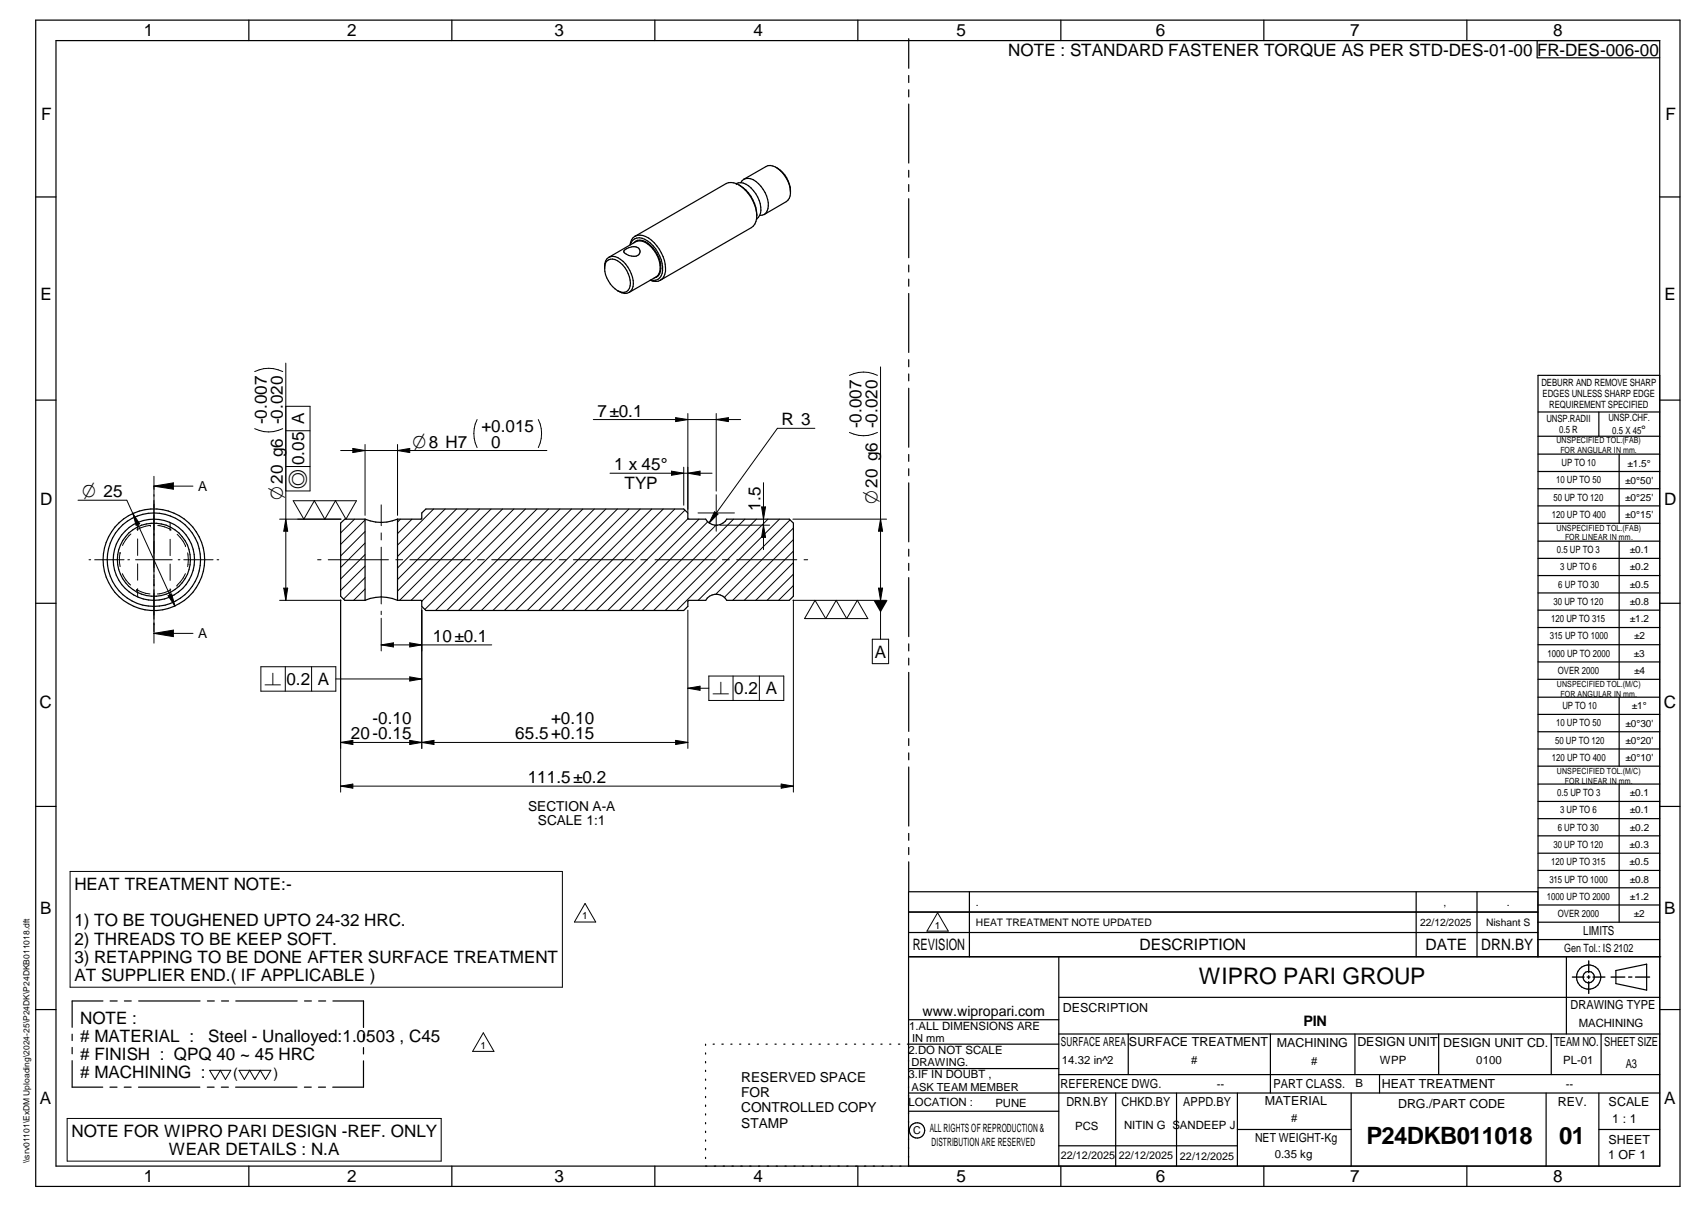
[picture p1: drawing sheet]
<svg xmlns="http://www.w3.org/2000/svg" width="420mm" height="297mm" viewBox="0 0 420 297" stroke-linecap="round" stroke-linejoin="round" font-family="sans-serif">
<g fill="none" stroke="#000" stroke-width=".3">
<path d="M8.8 5h405v287h-405zM13.8 10h395v277h-395zM61.3 5v5M111.3 5v5M161.3 5v5M211.3 5v5M223.8 9.5v7.3M223.8 18.6v1.7M261.3 5v5M311.3 5v5M361.3 5v5M378.6 10v4.2h30.2"/>
<path d="M223.8 22.1v1.7M223.8 25.6v14.5M8.8 48.5h5M156.1 59.8a2.49 2.49 0 0 1 3.5 .1 7.2 7.2 0 0 1 2.9 7.5l-.8 .8-.6 .2M156.4 58.2l22.4-13a4.1 4.1 0 0 1 4.7 1.6 8.9 8.9 0 0 1 2.7 7.7l-.3 .6-.8 .9-22.5 13M181.3 45.2h.1M181.9 45.5a8.7 8.7 0 0 1 4.5 7.7M182.4 45a6.6 6.6 0 0 1 4.8 5.1 4.4 4.4 0 0 1-.1 2.9M182.4 45l-1.1 .2M183.2 44.1l5.5-3.1a3.2 3.2 0 0 1 3.6 1.1 6.7 6.7 0 0 1 2.1 6.7l-.7 .8-5.5 3.2M183.2 44.1l-.8 .9M183.2 44.1a3.2 3.2 0 0 1 3.6 1.1 6.7 6.7 0 0 1 2.1 6.7l-.7 .9"/>
<path d="M186.3 53.8h.1M187.1 53l-.7 .8M188.2 52.8l-1.1 .2M191.2 41.2a6.9 6.9 0 0 1 3.5 6.1M223.8 41.9v1.7M223.8 45.4v1.7M223.8 48.9v14.5M408.8 48.5h5M148.9 66a2.33 2.33 0 0 1 2-2.9 6.4 6.4 0 0 1 4.9 5.1 3.2 3.2 0 0 1-.9 3.8M148.9 66a7.2 7.2 0 0 0 3.2 5.5M148.9 66a1.94 1.94 0 0 1 1-2 1.94 1.94 0 0 1 2.2 .2 6.7 6.7 0 0 1 3.1 6.2 1.84 1.84 0 0 1-1.2 1.5 1.84 1.84 0 0 1-1.9-.4M149.9 63.3l6.7-3.8a3.3 3.3 0 0 1 3.6 1.1 6.9 6.9 0 0 1 2.1 6.8l-.7 .8-6.7 3.8"/>
<path d="M152.1 71.5a2.54 2.54 0 0 0 2.8 .5M153.7 61.7a3 3 0 0 1 3.6-.6 1.24 1.24 0 0 1 .1 1.5 1.24 1.24 0 0 1-1.4 .5 2.67 2.67 0 0 1-2.4-1.2zM155.1 60.3a2.49 2.49 0 0 1 3.9-2.1 9.2 9.2 0 0 1 4.7 9.3l-.2 .6-.9 .9M155.2 60.2a2.31 2.31 0 0 1 3.6-1.3 8.7 8.7 0 0 1 4.3 8.3 2.18 2.18 0 0 1-2.9 1.7M162.6 69a2.76 2.76 0 0 1-2.5 0M223.8 65.2v1.7M223.8 68.7v1.7M223.8 72.2v14.5M8.8 98.5h5M223.8 88.5v1.8M223.8 92v1.7M223.8 95.5v14.6"/>
<path d="M408.8 92.4h-30v143.1M408.8 98.5h5M223.8 111.8v1.7M223.8 115.4v1.7M223.8 118.8v14.5M378.8 101.4h30M378.8 107.4h30M378.8 111.8h30M378.8 116h30M393.8 101.4v6M398.8 111.8v17M89.9 127.8h-5l-1 .9v18l1 1h5"/>
<path d="M89.9 127.8a10.4 10.4 0 0 0 8 0M89.9 127.8v19.9M97.9 127.8v19.9M97.9 127.8h5.8l.2-.3v-1.3l1-.9h63.5l1 .9v1.5l4.4 .1a2.97 2.97 0 0 0 5.2 0h15.4l1 .9v18l-1 1h-15.4a2.97 2.97 0 0 0-5.2 0l-4.4 .1v1.4l-1 1h-63.5l-1-1v-1.2l-.2-.3h-5.8M223.8 135.2v1.7M223.8 138.6v1.8M378.8 120.3h30M378.8 124.5h30M378.8 128.8h30M378.8 133.2h30M378.8 137.4h30M398.8 133.2v34"/>
<path d="M8.8 148.5h5M89.9 147.7a9.9 9.9 0 0 1 8 0M223.8 142.2v14.5M223.8 158.5v1.7M378.8 141.6h30M378.8 145.9h30M378.8 150.2h30M378.8 154.4h30M378.8 158.7h30M408.8 148.5h5M223.8 162v1.7M223.8 165.5v14.5"/>
<path d="M378.8 162.9h30M378.8 167.2h30M378.8 171.6h30M378.8 175.8h30M398.8 171.6v17M8.8 198.5h5M223.8 181.8v1.7M223.8 185.3v1.7M223.8 188.8v14.5M378.8 180.1h30M378.8 184.3h30M378.8 188.6h30"/>
<path d="M378.8 193h30M378.8 197.2h30M398.8 193v33.9M408.8 198.5h5M223.8 205.1v1.7M223.8 208.6v1.7M223.8 212.1v7.2M238.7 219.5v16M348.8 219.5v16M363.8 219.5v16M378.8 201.5h30M378.8 205.7h30"/>
<path d="M378.8 210h30M378.8 214.2h30M378.8 218.5h30M223.8 235.5h185.2M223.8 229.5h154.9M223.8 224.5h154.9M260.8 235.5v51.5M378.7 235.5v-16h-154.9v67.5M378.8 222.7h30M378.8 226.9h30M378.8 231.2h30M385.8 235.5v19"/>
<path d="M398 238.8l7.5-1.5v6.4l-7.5-1.6zM8.8 248.5h5M17.8 254.5v1.6M17.8 257.8v1.5M25.3 246.3h-7.5v6.5M27.1 246.3h1.8M30.6 246.3h1.7M34.2 246.3h15.1M51.1 246.3h1.7M54.6 246.3h1.7M58.1 246.3h15.1M75 246.3h1.7"/>
<path d="M78.5 246.3h1.7M82 246.3h7.5v6.6M89.5 254.6v1.5M89.5 257.8v1.6M173.8 257v.3M173.8 259.1v.3M175.6 257h.3M177.8 257h.3M180 257h.3M182.1 257h.3M184.4 257h.2M186.5 257h.3"/>
<path d="M188.7 257h.3M190.9 257h.3M193 257h.3M195.2 257h.3M197.4 257h.3M199.5 257h.3M201.7 257h.3M203.9 257h.3M206.1 257h.3M208.2 257h.4M210.4 257h.3M212.6 257h.3"/>
<path d="M214.7 257h.4M216.9 257h.3M219.1 257h.3M221.3 257h.3M223.8 251h37M260.8 257h-37.3M260.8 245.4h148M260.8 254.5h148M277.9 254.5v10M312.9 254.5v14.5M333.7 254.5v10M354.3 254.5v10"/>
<path d="M382 254.5v10M394.3 254.5v10M408.8 248.5h5M17.8 261v6.5h7.5M27.1 267.5h1.7M30.6 267.5h1.7M34.1 267.5h15.1M51 267.5h1.7M54.5 267.5h1.7M58 267.5h15.1M75 267.5h1.7M78.4 267.5h1.8"/>
<path d="M89.5 261.1v6.4h-7.6M173.8 261.2v.4M173.8 263.4v.3M173.8 265.6v.3M173.8 267.7v.3M173.8 269.8v.3M173.8 271.9v.4M173.8 274.1v.3M173.8 276.3v.3M173.8 278.4v.3M223.8 263h37M223.8 273.5h37"/>
<path d="M260.8 264.5h148M274.8 269v18M289.8 269v18M304.7 278h28.1M304.7 269v18M332.8 269v18M339.8 264.5v4.5M380.8 269v18M393.8 269v18M393.8 278h15M408.8 269h-185M61.3 287v5"/>
<path d="M111.3 287v5M161.3 287v5M173.8 280.5v.3M173.8 282.7v.3M173.8 284.8v.3M211.3 287v5M260.8 282h43.9M261.3 287v5M311.3 287v5M361.3 287v5"/>
<circle cx="37.9" cy="137.7" r="11.5"/>
<circle cx="37.9" cy="137.7" r="10"/>
<circle cx="37.9" cy="137.7" r="12.5"/>
<circle cx="37.9" cy="137.8" r="9"/>
<circle cx="391.3" cy="240.5" r="2.99"/>
<circle cx="391.3" cy="240.5" r="1.4"/>
<circle cx="225.9" cy="278.2" r="1.89"/>
</g>
<g fill="none" stroke="#000" stroke-width=".25">
<path d="M69.6 91.4a7.8 7.8 0 0 0-6.9 0M70.4 89.4v58.3M70.4 100h6v20.8h-6M216.1 92.4a7.8 7.8 0 0 0-6.9 0M216.9 90.3v67M37.9 117.2v41.1M37.9 119.6h9.6M37.9 119.6l4.8-.8v1.6zM69.6 105.5a7.8 7.8 0 0 1-6.9 0M70.4 114.8h6M70.4 106h6M83.9 110.9h50.8"/>
<path d="M86.9 110.4l3 .5-3 .5zM89.9 109.4v17.4M97.9 110.9l3-.5v1zM97.9 109.4v17.4M117.5 103.3a7.8 7.8 0 0 0 0 6.9M132.6 103.3a7.8 7.8 0 0 1 0 6.9M146.1 103.3h36.3M150.2 116.5h25.2M165.4 116l3 .5-3 .5zM166.4 102.8l3 .5-3 .5zM168.4 115v9.3M169.4 116.5l3-.5v1z"/>
<path d="M169.4 101.8v24.2M176.4 101.8v19.1M176.4 103.3l3-.5v1zM188 118.8v16.5M200.7 105.4h-9.2l-16.8 23.3M216.1 106.4a7.8 7.8 0 0 1-6.9 0M19.2 123.1h12l11.9 26M21.9 137.8h.4M23.3 137.8h7.3M29.6 136l-.2 1.2 .2 2.2M29.6 136h.1M31.5 137.8h.4"/>
<path d="M32.2 131.4a8.2 8.2 0 0 0-2 2.8M32.7 126.4l1.7 2.5-.9 .4zM33.4 137.8h9M33.9 128.6v2M33.9 132.6v4.1M33.9 138.8v4M37 129.3l-1.2 .2-2.1 .8M37 129.3h.1M38.9 129.3a7.2 7.2 0 0 1 3.3 1.1M41.9 128.6v2M41.9 132.7v4M41.9 138.8v4"/>
<path d="M43.6 131.5l1.5 1.7 .6 1.1M43.9 137.8h.4M45.2 137.8h7.3M45.7 134.3h.1M46.2 136.1l.2 1.7-.2 1.6M53.5 137.8h.4M68.9 127.8h15.1M70.4 127.8l.5 2.9h-1zM72.2 123.2h15.6l-2.6 4.6-2.6-4.6-2.6 4.6-2.6-4.6-2.6 4.6zM78.2 137.8h.9M80.8 137.8h14.9M87.3 127.8l-3.4 3.3"/>
<path d="M89.9 136.5l-6 6M89.9 128l-6 6M89.9 130.8l-6 6M89.9 133.6l-6 6.1M89.9 139.3l-6 6M93.9 124.2v5.2M93.9 131.1v1.8M93.9 134.7v13.9M97.5 137.8h1.7M98.6 127.8l-.7 .7M101 137.8h14.8M101.5 127.8l-3.6 3.5"/>
<path d="M106.8 125.3l-8.9 8.9M109.6 125.3l-11.7 11.6M112.4 125.3l-14.5 14.5M115.3 125.3l-17.4 17.3M117.6 137.8h1.7M118.1 125.3l-20.2 20.2M120.9 125.3l-22.5 22.4M121.1 137.8h14.8M123.8 125.3l-22.5 22.4M126.6 125.3l-22.7 22.7M129.4 125.3l-24.8 24.7M132.2 125.3l-24.9 24.9"/>
<path d="M135.1 125.3l-25 24.9M137.7 137.8h1.7M137.9 125.3l-25 24.9M140.7 125.3l-25 24.9M141.2 137.8h14.8M143.5 125.3l-24.9 24.9M146.4 125.3l-25 24.9M149.2 125.3l-25 24.9M152.1 125.3l-25.1 24.9M154.9 125.3l-25 24.9M157.7 125.3l-25 24.9M157.8 137.8h1.7"/>
<path d="M160.5 125.3l-25 24.9M161.3 137.8h14.8M163.4 125.3l-25 24.9M166.2 125.3l-25 24.9M168.7 125.6l-24.7 24.6M169.4 127.6l-22.6 22.6M171.9 126.2h9M172.2 127.8l-22.5 22.4M174.3 128.4l-21.8 21.8M176 125.9l.8 .6-2.1 2.2zM176.3 129.2l-21 21M176.4 121.8v8.9"/>
<path d="M177.3 129.2h12.3M177.9 137.8h1.7M180.7 127.8l-22.6 22.4M181.4 137.8h14.8M183.5 127.8l-22.5 22.4M186.3 127.8l-22.5 22.4M187.6 124.8h.9l-.5 3zM188 129.2l.5 3h-.9zM189.1 127.8l-22.4 22.4M192 127.8l-20.1 19.9M194.6 127.9l-18.3 18.4M195.3 127.8h23"/>
<path d="M195.4 138.5l-9.3 9.2M195.4 130l-17 17M195.4 132.8l-14.9 14.9M195.4 135.6l-12.1 12.1M198 137.8h.9M216.9 127.8l.5 2.9h-1zM30.1 141.2a7.5 7.5 0 0 0 2.1 2.8M33.6 145.1h.1M33.6 145.1l2.2 .9 1.1 .2M33.9 144.9v2M37.9 155.9l4.8-.8v1.6zM37.9 155.9h9.6"/>
<path d="M41.4 146.6l.9-.4 .8 2.9zM41.9 144.9v2M42.1 145.1a6.9 6.9 0 0 1-3.3 1.1M43.6 144.1h.1M45.7 141.2l-.6 1-1.5 1.9M68.9 147.7h15.1M69.9 144.7h1l-.5 3zM83.9 147.7v47.2M89.9 142.2l-5.3 5.2M89.9 144.9l-2.8 2.8M93.9 150.4v.9M93.9 152.1v8.1"/>
<path d="M93.9 158.7h27.2M93.9 158.7l3-.5v1zM100.9 158.2l3 .5-3 .5zM103.9 149.5v34.7M169.4 150.2v34M195.3 147.7h23M195.4 144.1l-3.6 3.6M195.4 147.7v47.2M195.4 141.3l-6.5 6.4M200.7 147.7l2.7 4.5 2.5-4.5 2.6 4.5 2.6-4.5 2.6 4.5h-15.5zM214.8 157.3h4.1v6h-4.1zM216.4 144.7h1l-.5 3z"/>
<path d="M64.3 164.1h18.4v6h-18.4zM70.3 164.1v6M76.7 164.1v6M82.7 167.1h21.2M100.9 166.6l3 .5-3 .5zM169.4 169.4l3-.5v1zM169.4 169.4h5.2M174.6 166.4h18.4v6h-18.4zM180.5 166.4v6M187 166.4v6M83.9 182.7l3-.5v1zM83.9 193.5h111.5"/>
<path d="M83.9 182.7h85.5M83.9 193.5l3-.5v1zM100.9 182.2v1l6-1v1zM166.4 182.2l3 .5-3 .5zM192.4 193l3 .5-3 .5zM17.3 214.5h121.2v28.5h-121.2zM144.1 222.3l2.6 4.6h-5.2zM230.9 224.6l2.6 4.6h-5.2zM119 254.2l2.7 4.5h-5.3zM16.5 275.3h92.2v10.5h-92.2zM51.6 263.4h5.2l-1.3 2.2-1.2-2.2-1.4 2.2zM58.9 263.4h7.8l-1.3 2.2-1.3-2.2-1.3 2.2-1.3-2.2-1.3 2.2z"/>
</g>
<path d="M391.3 236.5v2.9M387.3 240.5h2.8M390.9 240.5h.7M391.3 240.1v.7M391.3 241.6v2.9M392.3 240.5h3M396.8 240.5h3.4M401.1 240.5h.8M402.8 240.5h3.5" fill="none" stroke="#000" stroke-width=".34"/>
<g fill="#000">
<path d="M37.9 119.6l4.8-.8v1.6zM86.9 110.4l3 .5-3 .5zM97.9 110.9l3-.5v1zM165.4 116l3 .5-3 .5zM166.4 102.8l3 .5-3 .5zM169.4 116.5l3-.5v1zM176.4 103.3l3-.5v1zM32.7 126.4l1.7 2.5-.9 .4zM70.4 127.8l.5 2.9h-1zM176 125.9l.8 .6-2.1 2.2zM187.6 124.8h.9l-.5 3zM188 129.2l.5 3h-.9z"/>
<path d="M216.9 127.8l.5 2.9h-1zM41.4 146.6l.9-.4 .8 2.9zM37.9 155.9l4.8-.8v1.6zM69.9 144.7h1l-.5 3zM93.9 158.7l3-.5v1zM100.9 158.2l3 .5-3 .5zM216.4 144.7h1l-.5 3zM215.1 147.7h3.5l-1.7 3zM100.9 166.6l3 .5-3 .5zM169.4 169.4l3-.5v1zM83.9 193.5l3-.5v1zM83.9 182.7l3-.5v1z"/>
<path d="M100.9 182.2l3 .5-3 .5zM103.9 182.7l3-.5v1zM166.4 182.2l3 .5-3 .5zM192.4 193l3 .5-3 .5z"/>
</g>
<g font-size="5.9">
<text x="336.5" y="281.6">P24DKB011018</text>
<text x="384" y="281.6">01</text>
</g>
<text font-size="5.6" x="295.3" y="242.2">WIPRO PARI GROUP</text>
<g font-size="4.6">
<text x="101.6" y="110.2">O8 H7</text>
<text x="20.3" y="122.3">O 25</text>
<text x="69.6" y="123.1" transform="rotate(-90 69.6 123.1)">O20 g6</text>
<text x="74.9" y="120.3" transform="rotate(-90 74.9 120.3)">a</text>
<text x="216.1" y="124" transform="rotate(-90 216.1 124)">O20 g6</text>
<text x="65.2" y="168.6">n</text>
<text x="175.5" y="170.9">n</text>
</g>
<g font-size="4.2">
<text x="35.4" y="9">1</text>
<text x="85.5" y="8.9">2</text>
<text x="136.6" y="9">3</text>
<text x="185.6" y="9">4</text>
<text x="235.6" y="9">5</text>
<text x="284.6" y="8.8">6</text>
<text x="332.6" y="9">7</text>
<text x="382.6" y="9">8</text>
<text x="248.3" y="13.8">NOTE : STANDARD FASTENER TORQUE AS PER STD-DES-01-00 FR-DES-006-00</text>
<text x="10.1" y="29.6">F</text>
<text x="410.2" y="29.6">F</text>
<text x="9.9" y="73.9">E</text>
<text x="409.9" y="73.9">E</text>
<text x="65.7" y="104.4" transform="rotate(-90 65.7 104.4)">-0.007</text>
<text x="69.6" y="104.4" transform="rotate(-90 69.6 104.4)">-0.020</text>
<text x="118.6" y="106.2">+0.015</text>
<text x="147.1" y="102.5">7±0.1</text>
<text x="192.5" y="104.7">R 3</text>
<text x="212.2" y="105.4" transform="rotate(-90 212.2 105.4)">-0.007</text>
<text x="216.1" y="105.4" transform="rotate(-90 216.1 105.4)">-0.020</text>
<text x="121" y="110.2">0</text>
<text x="74.9" y="114.5" transform="rotate(-90 74.9 114.5)">0.05 A</text>
<text x="151.3" y="115.7">1 x 45°</text>
<text x="9.9" y="124.2">D</text>
<text x="153.8" y="120.2">TYP</text>
<text x="187.3" y="125.7" transform="rotate(-90 187.3 125.7)">1.5</text>
<text x="409.9" y="124.2">D</text>
<text x="106.6" y="157.9">10±0.1</text>
<text x="215.5" y="161.8">A</text>
<text x="70.6" y="168.6">0.2 A</text>
<text x="180.8" y="170.9">0.2 A</text>
<text x="9.7" y="174.3">C</text>
<text x="91.8" y="178.1">-0.10</text>
<text x="135.8" y="178.1">+0.10</text>
<text x="409.7" y="174.3">C</text>
<text x="86.4" y="181.9">20-0.15</text>
<text x="126.9" y="181.9">65.5+0.15</text>
<text x="130" y="192.7">111.5±0.2</text>
<text x="18.3" y="218.9">HEAT TREATMENT NOTE:-</text>
<text x="9.9" y="225">B</text>
<text x="18.3" y="228">1) TO BE TOUGHENED UPTO 24-32 HRC.</text>
<text x="409.8" y="225">B</text>
<text x="18.3" y="232.5">2) THREADS TO BE KEEP SOFT.</text>
<text x="18.3" y="237">3) RETAPPING TO BE DONE AFTER SURFACE TREATMENT</text>
<text x="18.3" y="241.5">AT SUPPLIER END.( IF APPLICABLE )</text>
<text x="19.8" y="251.9">NOTE :</text>
<text x="19.8" y="256.4"># MATERIAL :</text>
<text x="51.3" y="256.4">Steel - Unalloyed:1.0503 , C45</text>
<text x="19.8" y="260.9"># FINISH : QPQ 40 ~ 45 HRC</text>
<text x="19.8" y="265.4"># MACHINING :</text>
<text x="9.8" y="271.7">A</text>
<text x="409.8" y="271.7">A</text>
<text x="17.6" y="279.7">NOTE FOR WIPRO PARI DESIGN -REF. ONLY</text>
<text x="41.6" y="284.2">WEAR DETAILS : N.A</text>
<text x="35.4" y="291">1</text>
<text x="85.5" y="290.9">2</text>
<text x="136.6" y="291">3</text>
<text x="185.6" y="291">4</text>
<text x="235.6" y="291">5</text>
<text x="284.6" y="290.8">6</text>
<text x="332.6" y="291">7</text>
<text x="382.6" y="291">8</text>
</g>
<g font-size="3.9">
<text x="224.8" y="233.8">REVISION</text>
<text x="280.7" y="233.8">DESCRIPTION</text>
<text x="351.1" y="233.8">DATE</text>
<text x="364.8" y="233.8">DRN.BY</text>
</g>
<text font-size="3.6" x="321" y="252.6">PIN</text>
<g font-size="3.5">
<text x="227.2" y="250">www.wipropari.com</text>
<text x="57.4" y="265.3">(</text>
<text x="67.3" y="265.3">)</text>
</g>
<g font-size="3.4">
<text x="48.8" y="120.8">A</text>
<text x="48.8" y="157.1">A</text>
<text x="130.1" y="199.5">SECTION A-A</text>
<text x="132.5" y="203.1">SCALE 1:1</text>
<text x="182.6" y="266.2">RESERVED SPACE</text>
<text x="182.6" y="270">FOR</text>
<text x="182.6" y="273.7">CONTROLLED COPY</text>
<text x="182.6" y="277.5">STAMP</text>
</g>
<g font-size="3.1">
<text x="389.9" y="230.2">LIMITS</text>
<text x="261.8" y="249">DESCRIPTION</text>
<text x="386.8" y="248.4">DRAWING TYPE</text>
<text x="261.3" y="257.5">SURFACE AREA</text>
<text x="278" y="257.5">SURFACE TREATMENT</text>
<text x="314.5" y="257.6">MACHINING</text>
<text x="334.3" y="257.5">DESIGN UNIT</text>
<text x="355.4" y="257.6">DESIGN UNIT CD.</text>
<text x="382.8" y="257.3">TEAM NO.</text>
<text x="395.1" y="257.4">SHEET SIZE</text>
<text x="400.4" y="262.8">A3</text>
<text x="261.2" y="267.8">REFERENCE DWG.</text>
<text x="313.6" y="267.7">PART CLASS.</text>
<text x="340.3" y="267.7">HEAT TREATMENT</text>
<text x="262.6" y="272.2">DRN.BY</text>
<text x="276.2" y="272.1">CHKD.BY</text>
<text x="291.4" y="272.2">APPD.BY</text>
<text x="311.5" y="272">MATERIAL</text>
<text x="344.3" y="272.6">DRG./PART CODE</text>
<text x="383.7" y="272.2">REV.</text>
<text x="396.2" y="272.3">SCALE</text>
<text x="309.1" y="280.9">NET WEIGHT-Kg</text>
<text x="396.1" y="281.4">SHEET</text>
<text x="397.1" y="276.4">1 : 1</text>
<text x="396.1" y="285.3">1 OF 1</text>
</g>
<text font-size="3" x="404.2" y="106.8">°</text>
<g font-size="2.8">
<text x="385.2" y="234.4">Gen Tol.: IS 2102</text>
<text x="223.9" y="253.4">1.ALL DIMENSIONS ARE</text>
<text x="388.8" y="252.7">MACHINING</text>
<text x="223.8" y="259.3">2.DO NOT SCALE</text>
<text x="261.5" y="261.9">14.32 in^2</text>
<text x="293.4" y="261.9">#</text>
<text x="322.9" y="262">#</text>
<text x="339.8" y="262">WPP</text>
<text x="363.6" y="261.8">0100</text>
<text x="385" y="261.8">PL-01</text>
<text x="223.8" y="265.4">3.IF IN DOUBT ,</text>
<text x="299.7" y="267.7">--</text>
<text x="333.8" y="267.5">B</text>
<text x="385.6" y="267.6">--</text>
<text x="223.8" y="272.2">LOCATION :</text>
<text x="245.1" y="272.4">PUNE</text>
<text x="229" y="278.7">ALL RIGHTS OF REPRODUCTION &amp;</text>
<text x="264.8" y="278">PCS</text>
<text x="276.8" y="277.7">NITIN G SANDEEP J</text>
<text x="318" y="276">#</text>
<text x="229.4" y="282.1">DISTRIBUTION ARE RESERVED</text>
<text x="314" y="285">0.35 kg</text>
</g>
<g font-size="2.7">
<text x="224.7" y="256.4">IN mm</text>
<text x="224.5" y="262.4">DRAWING.</text>
<text x="224.5" y="268.4">ASK TEAM MEMBER</text>
<text x="224.9" y="279.2">C</text>
<text x="261.3" y="285.2">22/12/2025</text>
<text x="275.6" y="285.2">22/12/2025</text>
<text x="290.6" y="285.4">22/12/2025</text>
</g>
<g font-size="2.5">
<text x="379.6" y="95">DEBURR AND REMOVE SHARP</text>
<text x="379.9" y="97.7">EDGES UNLESS SHARP EDGE</text>
<text x="381.5" y="100.5">REQUIREMENT SPECIFIED</text>
<text x="380.9" y="103.8">UNSP.RADII</text>
<text x="384" y="106.6">0.5 R</text>
<text x="396.1" y="103.6">UNSP.CHF.</text>
<text x="397.1" y="106.8">0.5 X 45</text>
<text x="383.2" y="119">10 UP TO 50</text>
<text x="384.6" y="114.7">UP TO 10</text>
<text x="400.3" y="119">±0°50'</text>
<text x="400.8" y="114.8">±1.5°</text>
<text x="382.6" y="123.2">50 UP TO 120</text>
<text x="400.3" y="123.2">±0°25'</text>
<text x="382.2" y="127.4">120 UP TO 400</text>
<text x="400.3" y="127.4">±0°15'</text>
<text x="383.4" y="136.1">0.5 UP TO 3</text>
<text x="401.4" y="136.1">±0.1</text>
<text x="384.2" y="140.4">3 UP TO 6</text>
<text x="401.4" y="140.3">±0.2</text>
<text x="382.6" y="148.8">30 UP TO 120</text>
<text x="383.8" y="144.6">6 UP TO 30</text>
<text x="401.4" y="148.9">±0.8</text>
<text x="401.4" y="144.7">±0.5</text>
<text x="382" y="153.1">120 UP TO 315</text>
<text x="401.4" y="153.1">±1.2</text>
<text x="381.2" y="161.6">1000 UP TO 2000</text>
<text x="381.7" y="157.4">315 UP TO 1000</text>
<text x="402.4" y="161.6">±3</text>
<text x="402.5" y="157.4">±2</text>
<text x="383.7" y="165.9">OVER 2000</text>
<text x="402.5" y="165.9">±4</text>
<text x="383.2" y="178.8">10 UP TO 50</text>
<text x="384.8" y="174.5">UP TO 10</text>
<text x="400.3" y="178.8">±0°30'</text>
<text x="401.9" y="174.6">±1°</text>
<text x="383" y="183">50 UP TO 120</text>
<text x="400.3" y="183.1">±0°20'</text>
<text x="382.2" y="187.3">120 UP TO 400</text>
<text x="400.3" y="187.3">±0°10'</text>
<text x="383.5" y="195.9">0.5 UP TO 3</text>
<text x="401.4" y="196">±0.1</text>
<text x="384.2" y="200.1">3 UP TO 6</text>
<text x="401.4" y="200.2">±0.1</text>
<text x="382.6" y="208.7">30 UP TO 120</text>
<text x="383.7" y="204.4">6 UP TO 30</text>
<text x="401.4" y="208.7">±0.3</text>
<text x="401.4" y="204.4">±0.2</text>
<text x="382" y="213">120 UP TO 315</text>
<text x="401.4" y="212.9">±0.5</text>
<text x="381" y="221.4">1000 UP TO 2000</text>
<text x="381.6" y="217.2">315 UP TO 1000</text>
<text x="401.4" y="221.4">±1.2</text>
<text x="401.4" y="217.2">±0.8</text>
<text x="143.4" y="226.2">1</text>
<text x="240.4" y="222.8">.</text>
<text x="240.4" y="228">HEAT TREATMENT NOTE UPDATED</text>
<text x="349.7" y="228">22/12/2025</text>
<text x="355.5" y="223">,</text>
<text x="366" y="227.8">Nishant S</text>
<text x="371.1" y="222.9">.</text>
<text x="383.7" y="225.7">OVER 2000</text>
<text x="402.4" y="225.7">±2</text>
<text x="230.2" y="228.5">1</text>
<text x="118.4" y="258.1">1</text>
</g>
<g font-size="2.1">
<text x="383.3" y="109.1">UNSPECIFIED TOL.(FAB)</text>
<text x="384.3" y="111.4">FOR ANGULAR IN mm.</text>
<text x="383.4" y="130.6">UNSPECIFIED TOL.(FAB)</text>
<text x="385.4" y="133">FOR LINEAR IN mm.</text>
<text x="383.4" y="169">UNSPECIFIED TOL.(M/C)</text>
<text x="384.3" y="171.4">FOR ANGULAR IN mm.</text>
<text x="383.4" y="190.5">UNSPECIFIED TOL.(M/C)</text>
<text x="385.4" y="192.8">FOR LINEAR IN mm.</text>
<text x="7.2" y="286.3" transform="rotate(-90 7.2 286.3)">\\srv01101\ExDM Uploading\2024-25\P24DK\P24DKB011018.dft</text>
</g>
</svg>
